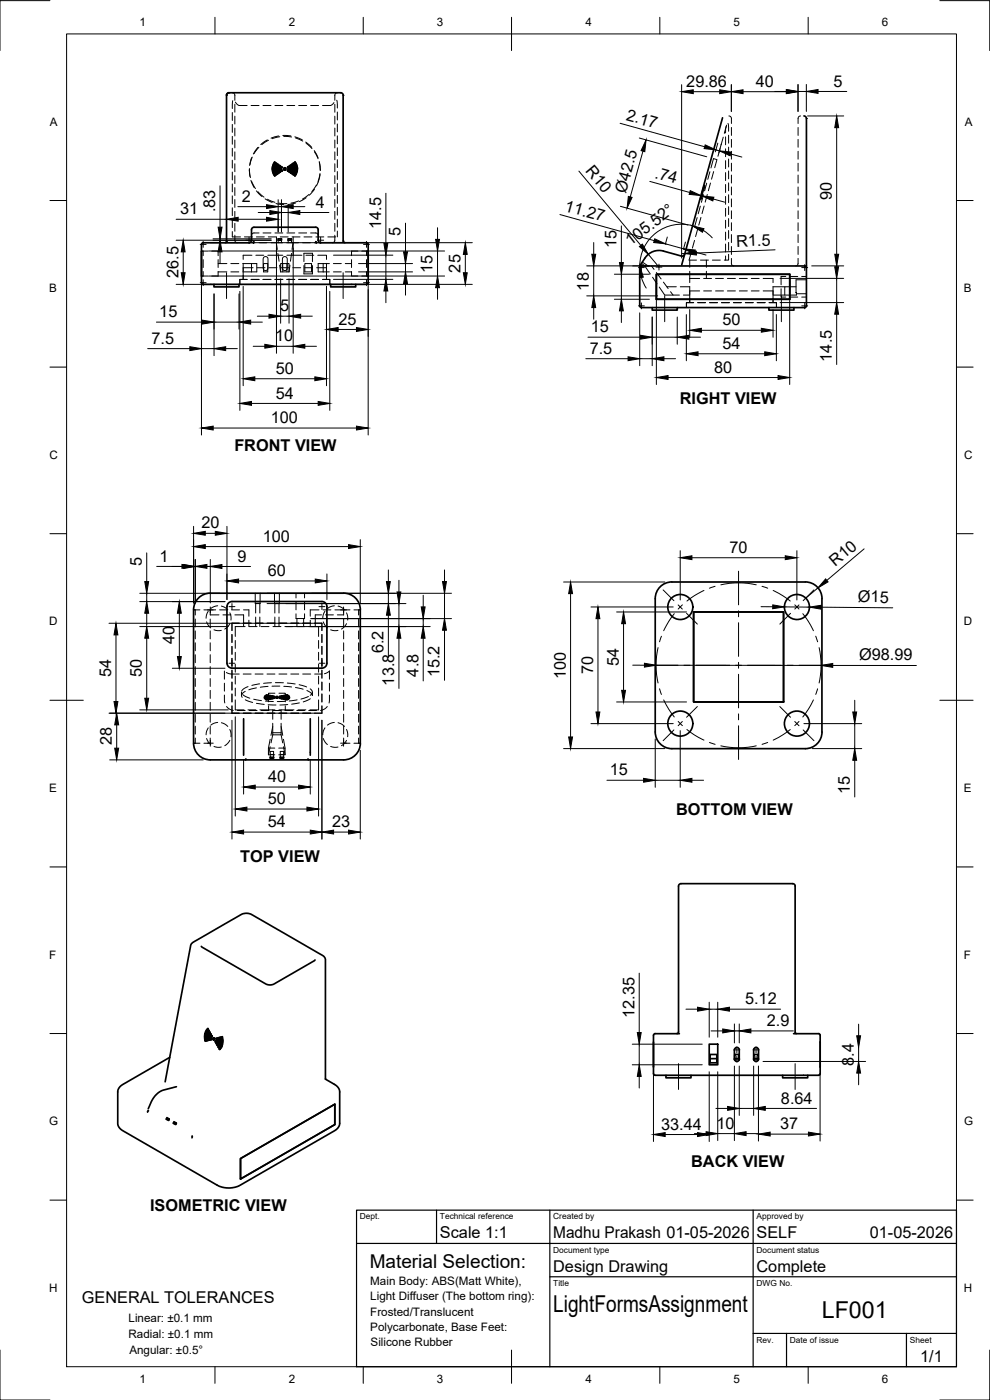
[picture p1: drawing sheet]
<svg xmlns="http://www.w3.org/2000/svg" width="297mm" height="420mm" viewBox="0 0 297 420" stroke-linecap="round" stroke-linejoin="round" font-family="sans-serif">
<!-- layer: Hidden -->
<g fill="none" stroke="#000" stroke-width=".3">
<path d="M68 28.6h.1M68.7 27.8h.1M69.7 27.8l.7 .5 .1 1.8M69.7 33.8v2.4M69.7 37.3v2.4M69.8 30.2l-.1 2.4M70.5 31.3v2.4M70.5 34.9v2.3M70.5 38.4v2.4M70.6 30.6l1.1 1 2.4 .1M75.3 31.7h2.4M78.9 31.7h2.4"/>
<path d="M82.5 31.7h2.4M86.1 31.7h2.3M89.6 31.7h2.4M93.2 31.7h2.4M100.2 30.8l-1 .8-2.4 .1M100.5 31.3v2.4M100.5 34.9v2.3M100.5 38.4v2.4M101 30.1l.2 2.3M101.2 27.8l-.7 .5v1.8M101.2 37.2v2.4M101.2 33.6v2.4"/>
<path d="M103 28.6h.1M217.9 37.9l-.2 2M218 37.5l-.7 2.5M218.4 37l.2 2.4M218.7 34.8l.7 .5 .1 1.8M219.5 38.2v2.4M239.5 38.2v2.4M240.2 34.8l-.5 .2-.2 .4v1.7M242 35.6h.1M69.7 40.9v2.4M69.7 44.5v2.4M69.7 48.1v2.3"/>
<path d="M69.7 51.6v2.4M69.7 55.2v2.4M69.7 58.8v2.4M70.5 42v2.4M70.5 45.6v2.4M70.5 49.1v2.4M70.5 52.7v2.4M70.5 56.3v2.4M70.5 59.9v2.4M74.8 51.2v-.3l.3 2.4M74.8 50.6l.2 2.4M75.3 54.1l1 2.2"/>
<path d="M75.5 47.3l-.6 2.4M75.5 54.5l1.1 2.1M75.7 47.1l-.7 2.3M76.9 57.3l1.7 1.7M77.4 44.2l-1.4 2M77.4 57.6l1.8 1.6M77.7 44.2l-1.5 1.9M79.5 59.7l2.2 1M80.2 42l-2 1.4M80.2 59.8l2.3 .9M80.6 42.1l-2.1 1.3M81.7 50.7l.1 .9 .6 1.3"/>
<path d="M82.3 50.7l.2 1 .4 .8M82.6 48.8h-.1M82.6 48.9l-.5 .9-.1 1M82.6 52.6l-.1 .1M82.6 52.7l-.2 .1M83 50.7l.4 1.5M83.1 49.1v.1M83.1 49.2l-.5 1.6M83.1 52.3h.1M83.1 52.4h-.2M83.6 50.7l.3 1.1M83.6 49.5h.1"/>
<path d="M83.6 49.6l-.4 1.2M83.6 51.9v.1M83.6 52l-.2 .1M83.7 40.8l-2.4 .7M83.9 41l-2.3 .6M84.1 49.8v.1M84.1 49.9l-.3 .9M84.1 51.6h.1M84.1 51.7h-.2M84.2 50.7l.2 .8M84.6 50.1l-.1 .7M84.6 51.3h.1"/>
<path d="M84.6 51.4h-.2M84.9 40.7l2.4 .1M85.1 40.9l2.4 .2M85.2 50.9v.1M85.2 50.5h.1M85.7 50.5l.1 .1M85.8 50.5l-.3 .3-.3-.2M85.8 50.9l-.3 .3-.3-.2M86.3 51.3l.2 .2M86.3 50.1l.2 .7M86.3 51.3v.1M86.3 50.2h.1"/>
<path d="M86.7 50.7l-.2 .7M86.8 51.6l.2 .2M86.8 49.8l.3 1M86.8 51.6v.1M86.8 49.9h.1M87.3 51.9l.2 .3M87.3 49.5l.4 1.3M87.3 50.7l-.3 1M87.4 52h-.1M87.4 49.5l-.1 .1M87.8 52.3l.2 .2M87.8 49.1l.5 1.7"/>
<path d="M87.9 52.3l-.1 .1M87.9 49.2h-.1M88 50.7l-.1 .8-.4 .6M88.3 52.7l.2 .2M88.3 48.8l.7 2M88.4 48.8l-.1 .1M88.5 41.1l2.2 .9M88.6 50.7l-.1 1-.5 .7M88.7 41.4l2.1 1M89.2 50.7l-.1 .9-.6 1.2M91.7 42.6l1.8 1.6M91.8 43l1.8 1.6"/>
<path d="M91.9 59.4l-2.1 1.1M92.7 58.4l-2 1.4M94.3 45.2l1.1 2.1M94.3 45.5l1.1 2.1M94.3 56.8l-1.5 1.8M94.9 55.5l-1.3 2M95.8 48.5l.3 2.6-.3-2.3M96 52.3l-.3 1.7-.7 1.8M96 52.1l-.6 2.3M100.5 42v2.4M100.5 45.6v2.4M100.5 49.1v2.4"/>
<path d="M100.5 52.7v2.4M100.5 56.3v2.4M100.5 59.9v2.4M101.2 47.9v2.4M101.2 40.8v2.4M101.2 44.3v2.4M101.2 51.5v2.4M101.2 55.1v2.3M101.2 58.6v2.4M210.1 59.6l.3 .1M210.1 59.4l.4 .1M210.2 59.3l.3 .1"/>
<path d="M210.2 59.1h.4M210.2 58.9l.4 .1M210.3 58.7l.4 .1M210.4 58.6l.3 .1M210.4 58.4l.4 .1M210.4 58.2l.4 .1M210.5 58l.3 .1M210.5 57.9l.4 .1M210.6 57.7l.3 .1M210.7 57.5l.3 .1M210.7 57.3l.4 .1M210.8 57.1l.3 .1"/>
<path d="M210.8 57l.3 .1M210.8 58.3l-.4 1.5-.4-.1M210.8 56.8l.4 .1M210.9 56.6l.3 .1M210.9 56.4l.4 .1M211 56.3l.3 .1M211 56.1l.4 .1M211.1 58.4l-.7 2.3M211.1 55.9l.3 .1M211.1 55.7l.4 .1M211.2 55.6l.3 .1-.4 1.5M212 55l-.6 2.3"/>
<path d="M212.2 58.4l-.6 2.3M213 51.5l-.7 2.3M213.2 54.9l-.7 2.3M214.1 51.5l-.6 2.3M215.1 48l-.7 2.3M215.1 47.9l-1-.3-.8 2.8M216 44.6l-.6 2.3M217 41.2l-.6 2.3M217.7 41.1v2.4M217.7 44.7v2.3M217.7 48.2v2.4M217.7 51.8v2.4"/>
<path d="M217.7 55.4v2.4M217.7 58.9v2.4M218.6 54.9v2.4M218.6 44.2v2.3M218.6 40.6v2.4M218.6 47.7v2.4M218.6 51.3v2.4M218.6 58.4v2.4M219.5 41.8v2.4M219.5 45.4v2.4M219.5 49v2.4M219.5 52.5v2.4"/>
<path d="M219.5 56.1v2.4M219.5 59.7v2.4M239.5 41.8v2.4M239.5 45.4v2.4M239.5 49v2.4M239.5 52.5v2.4M239.5 56.1v2.4M239.5 59.7v2.4M60.5 75.4h1.9M61 75.4v1.3M61 77.9v2.4M63.5 75.4h1.9v1.3"/>
<path d="M65.4 79.1h2.7M65.4 77.9v2.4M68 72.5h.1M69.3 79.1h2.3M69.7 69.5v1.6h2.5M69.7 62.4v2.3M69.7 65.9v2.4M70.5 70.6v1.6l.2 .5 .5 .2M70.5 63.4v2.4M70.5 67v2.4M72.8 79.1h2.7M73 79v4.9"/>
<path d="M73.3 71.1h2.4M74.9 72.9h1.6M75.6 76.6h-2.6v1.3M76.8 76.6h2.3M76.9 71.1h2.4M77.7 69.9l-1.8 .1-.4 .6M77.7 72.9h2.4M78.9 69.9h2.4M79.1 79.1h1.2v2.5h-1.2zM79.1 77.2l.8-.2 .5 .5v3a.73 .73 0 0 1-.7 .7 .73 .73 0 0 1-.7-.7v-2.8zM80.3 76.6h4.6M80.5 71.1h2.4"/>
<path d="M81.3 72.9h3.5M82.5 69.9h2.4M82.8 61.1l2.4 .3M82.9 72.9l.3 2M83 71.1v2.2M83 74.4v2.2M83.4 76.1l.3 2.3M83.5 72.1v.8M83.7 61l2.4 .1M83.9 79.6l.3 2M84.1 71.1h2.3M84.5 72.1v.8"/>
<path d="M84.8 79.1v2.5M84.9 77.2l.8-.2 .4 .5 .1 3a.73 .73 0 0 1-.7 .7 .73 .73 0 0 1-.8-.7v-2.8zM86 72.9h3.6M86.1 76.6h4.5M86.1 69.9h2.3M86.1 79.1v2.5M86.5 72.1v.8M87 79.6l-.3 2M87.5 72.1v.8M87.5 76.1l-.4 2.3M87.6 71.1h2.4M87.9 72.9l-.3 2"/>
<path d="M88 71.1v2.2M88 74.4v2.2M88.7 60.9l-2.3 .5M89.6 60.3l-2.3 .7M89.6 69.9h2.4M90.8 72.9h2.4M91.2 78.5v-2.5h2.5v2.5M91.2 79.7v2.5h2.5v-2.5M91.2 71.1h2.4M91.5 79.1h2v2.5h-2zM91.8 76.6h2.3M93.2 69.9l1.8 .1 .5 .6"/>
<path d="M94.3 72.9h1.7M94.8 71.1h2.4M95.3 76.6h2.7v1.3M97 79.1v2.5M98 79v4.9M98.4 71.1h2.3M98.8 79.1h-3.3v2.5h3.3M100 79.1h2.4M100.5 70.6v1.6l-.3 .5-.5 .2M100.5 63.4v2.4M100.5 67v2.4M101.2 62.2v2.4"/>
<path d="M101.2 65.8v2.4M101.2 69.3v1.8M103 72.3h.1M103.6 79.1h1.9M105.5 77.9v2.4M107.4 75.4h-1.9v1.3M108.6 75.4h1.9M110 75.4v1.3M110 77.9v2.4M192.4 79.1l1.2 .7M192.7 78.7l1.8 1.1M193.5 79.8l1.6 2.4"/>
<path d="M195.5 79.8l.7 1M204.6 79.4l-.1 .2M206.9 78.1v2.1M207.4 75.6l-.6 2.5h2.2M208.4 72.2l-.6 2.2M209.2 65.3l-.8 2.8 1 .3M209.3 68.7l-.6 2.3M210.1 61.9l-.6 2.3M210.2 78.1h2.4M210.3 65.3l-.6 2.3M211.3 61.8l-.7 2.3M211.9 78.1v2.1"/>
<path d="M213.7 78.1h2.4M217.7 62.5v2.4M217.7 66.1v2.4M217.7 69.7v2.4M217.7 73.2v2.4M217.7 76.8v1.3M218.6 76.3v1.8h-1.3M218.6 62v2.4M218.6 65.6v2.4M218.6 69.2v2.3M218.6 72.7v2.4M219.5 77.6v1.6l.2 .4 .5 .2"/>
<path d="M219.5 63.3v2.3M219.5 66.8v2.4M219.5 70.4v2.4M219.5 74v2.4M239.5 77.6l-.1 1.7-.7 .5M239.5 63.3v2.3M239.5 66.8v2.4M239.5 70.4v2.4M239.5 74v2.4M60.5 82.8h1.9M61 81.5v1.3M65.4 81.6h2.7"/>
<path d="M65.4 81.5v1.3h-1.9M69.3 81.6h2.3M72 83.9h2.1h-2.1v1.4zM72.8 81.6h4.2v-2.5h-1.5v2.5M73 80.3h2.9M75.3 83.9h2.4M77.1 80.3h2.4M78.9 83.9h2.4M80.7 80.3h2.4M82.5 83.9h2.4M84.2 81.6v-2.5h2.5v2.5M84.2 81.6h2.5"/>
<path d="M84.3 80.3h2.4M86.1 83.9h2.3M87.8 80.3h2.4M89.6 83.9h2.4M91.4 80.3h2.4M93.2 83.9h2.4M95 80.3h3M96.8 83.9h2.2v1.4M100 81.6h2.4M103.6 81.6h1.9M105.5 81.5v1.3h1.9M108.6 82.8h1.9"/>
<path d="M110 81.5v1.3M195.8 83.2l1.3 2M196.9 81.8l1.5 1.9M197.8 86.1l1.7 2.5h4.4M199.1 84.7l1.4 1.9M200.1 86.1h2.8M201.2 87.5l.8 1.1M204.1 86.1l2.8-.1v4.8M205 88.6h1.9M206 90.8h2.1h-2.1v1.5zM206.9 81.4v3.4M206.9 83.6h3"/>
<path d="M206.9 87.3h3M209.3 90.8h2.4M211.1 83.6h2.4M211.1 87.3h2.4M211.9 81.4v2.2M212.9 90.8h2.4M214.7 83.6h2.4M214.7 87.3h2.4M216.5 90.8h2.4M218.2 83.6h2.4M218.2 87.3h2.4M220 90.8h2.4"/>
<path d="M221.8 83.6h2.4M221.8 87.3h2.4M223.6 90.8h2.4M225.4 83.6h2.4M225.4 87.3h2.4M227.2 90.8h2.4M229 83.6h2.9v1.2M229 87.3h2.9M230.8 90.8h2.2v1.5M234.4 86.7v2.5h1.4M235.5 86.1h-3.6v4.7M235.8 83h-1.4v2.5"/>
<path d="M237 83h2.4M237 89.2h2.4M238.8 87.8l.2 .8h-7.1M238.8 86.1h-3.3v2.5M238.8 87.8h.1M239 88.2h3M240.5 83h1.5M240.5 89.2h1.5M242 84h-3.2v3.8M76.6 178v3.1h1.4v-3.1M82.4 178v3.1h1.4v-3.1M88.8 178v1.5"/>
<path d="M91.4 178v1.5M58.1 183h1.9M58.6 183v1.6M58.6 185.8v2.4M58.6 189.3v2.4M58.6 192.9v2.4M58.6 196.5v2.4M61.2 183h1.9v1.6M62 186.6l.5 1 .7 .8M62.5 183.4l-.5 1-.2 1.1M63.1 183h1.6M63.1 184.5h2.6"/>
<path d="M63.1 185.8v2.4M63.1 189.3v2.4M63.1 192.9v2.4M63.1 196.5v2.4M64.2 189l1.1 .3 1.1-.1M65.3 181.8l-1.1 .3-1 .5M65.9 183h2.4M66.4 181.9l1.1 .4 .8 .7M66.9 184.5h2.4M69 183.9l.3 1.1v1.1M69 187.2l-.7 .9-.9 .7M69.5 183h2.4"/>
<path d="M69.6 190.4v2.4M69.6 194v2.4M69.6 197.6v2.3M70.5 184.5h2.6v3.5M70.6 192.2v2.4M70.6 195.8v2.4M70.6 199.3v2.4M71.8 187h-2.2v2.2M73 187h2.4M73 183h1.7v1.9M73.6 188h-3v3M74.7 186.1v1.9"/>
<path d="M74.8 188h2.3M76.5 187h2.4M76.7 184v-3h1.3v3M76.7 185.2v2.8M78 185.2v2.8M78.3 188h2.4M80.1 187h2.4M81.9 188h2.4M82.5 184v-3h1.2v3M82.5 185.2v2.8M83.7 187h2.4M83.7 185.2v2.8"/>
<path d="M85.5 188h2.4M87.2 187h2.4M88.8 184.2v1.4h2.6v-1.4M88.8 180.6v2.4M89 188h2.4M89.1 185.6v2.4M90.8 187h2.4M91.1 185.6v2.4M91.4 180.6v2.4M92.6 188h3v3M93.1 186.1v1.9M94.4 187h2.2v2.2"/>
<path d="M95.6 192.2v2.4M95.6 195.8v2.4M95.6 199.3v2.4M95.7 183h-2.6v1.9M96.5 184.5h-1.9v3.5M96.6 190.4v2.4M96.6 194v2.4M96.6 197.6v2.3M96.9 183h2.4M97 186.6l.5 1 .7 .8M97.5 183.4l-.5 1-.2 1.1M97.7 184.5h2.3"/>
<path d="M99.2 189l1.1 .3 1.1-.1M100.3 181.8l-1.1 .3-.9 .5M100.5 183h4.5M101.2 184.5h1.9M101.4 181.9l1.1 .4 .9 .7M103.1 183v1.6M103.1 185.8v2.4M103.1 189.3v2.4M103.1 192.9v2.4M103.1 196.5v2.4M104 183.9l.3 1.1v1.1M104 187.2l-.7 .9-.9 .7"/>
<path d="M106.2 183h1.9M107.6 183v1.6M107.6 185.8v2.4M107.6 189.3v2.4M107.6 192.9v2.4M107.6 196.5v2.4M58.6 200.1v2.3M58.6 203.6v2.4M58.6 207.2v2.4M58.6 210.8v2.4M58.6 214.4v2.3M58.6 217.9v2.4"/>
<path d="M62.5 218.4l-.5 1-.2 1.1M63.1 200.1v2.3M63.1 203.6v2.4M63.1 207.2v2.4M63.1 210.8v2.4M63.1 214.4v2.3M63.1 217.9v2.4M65.3 216.8l-1.1 .3-1 .5M66.4 216.9l1.1 .4 .8 .7M67.3 208.6l.2 2.4M67.3 201.4v2.4M67.3 205v2.4"/>
<path d="M67.9 201.8l1.4 .5h2.5M68 212l.8 .8 1.2 .4M69 218.9l.3 1.1v1.1M69.6 211.9v2.1h2.2M69.6 201.1v2.4M69.6 204.7v2.4M69.6 208.3v2.4M70.6 210.1v2.9h2.6M70.6 202.9v2.4M70.6 206.5v2.4M71.2 213.2h2.4M72.5 207.7v1"/>
<path d="M72.9 208.5l2.1 1M73 214h2.4M73 202.3h2.4M73.6 207.5a1.22 1.22 0 0 0-.9 1.8M73.6 210l2.2 .8M74.4 213h2.4M74.4 206.1l-1.3 .6-.6 .7M74.8 213.2h2.3M76.1 209.8l2.3 .5M76.5 214h2.4M76.5 202.3h2.4M76.9 206.4l-2.2 .6"/>
<path d="M76.9 211.1l2.4 .3M77.9 205.2l-2.3 .5M78 213h4.5M78.3 213.2h2.4M79.3 209v.4M79.6 209.4l.4 .2M79.6 210.4l2.4 .1M80 209v.4M80 208.8v-.3h.2v.4M80 208.5l-.6 .3v.4M80.1 214h2.4M80.1 202.3h2.4"/>
<path d="M80.2 209.4l.3 .1M80.2 208.5a.55 .55 0 0 0-.6 .5 .55 .55 0 0 0 .6 .6v.3M80.2 209.6l-.2 .2M80.2 209v.1M80.4 206l-2.3 .2M80.5 211.5l2.3 .1M80.5 208.9v-.3h.2v.4M80.5 208.6l-.5 .3v.3M80.6 211.8v1.2M80.7 208.6a.45 .45 0 0 0-.5 .4 .45 .45 0 0 0 .5 .5v.3M80.7 209.5l-.2 .2M80.8 209.3l.2 .1"/>
<path d="M80.8 209v.1M81 209v-.3h.2v.7M81 208.7l-.3 .2v.3M81.2 208.7l-.3 .3 .3 .4v.3M81.2 209.4l-.2 .2M81.4 204.9l-2.3 .2M81.5 209.3h.1M81.5 209v.1M81.6 209.1v-.4l.2 .1v.3M81.6 208.7l-.4 .3 .1 .2M81.8 208.8l-.3 .2 .3 .6M81.8 209.3l-.2 .2"/>
<path d="M81.8 219.9v.6h2.5v-.6M81.8 219.9h2.5M81.8 218l-.5 2.7M81.8 209v.4M81.8 213v2.9M81.8 217.1v2.8M81.9 213.2h2.4M82.1 209.2v-.3h.2v.3M82.1 208.9l-.3 .1 .2 .2M82.1 209v.2M82.3 208.9l-.2 .1 .2 .2M82.3 209.2v.4"/>
<path d="M82.3 209.2h-.2M82.5 208h-1.9v2.6M82.6 204.9h2.4M82.8 209.1h.6zM82.8 209h.3M83.1 209.3v-.3h.3v.4M83.4 209h-.6v.4M83.7 208h1.9v2.6M83.7 214h2.4M83.7 213h4.5M83.7 202.3h2.4M83.9 208.9l.2 .1-.2 .2z"/>
<path d="M83.9 209.2h.2M83.9 209.2v.4M84 205.9h-2.4M84.1 209v.2M84.1 209.2v-.3l.2 .1-.1 .2M84.1 208.9h-.2M84.3 218l.5 2.7M84.3 209v.4M84.3 213v2.9M84.3 217.1v2.8M84.4 209.1v-.3l.3 .2-.3 .3M84.6 209.1v-.4l.4 .3-.2 .2"/>
<path d="M84.6 209.5l-.2-.2v.3M84.6 208.7l-.2 .1M84.7 209.3h-.1M84.7 209v.1M84.9 209v-.3l.4 .3-.4 .4M85 209v.4M85.1 209v-.3l.4 .2v.3M85.1 209.6l-.2-.2v.3M85.1 208.7h-.2M85.2 206l2.3 .2M85.3 209.3l-.2 .1M85.3 209v.1"/>
<path d="M85.4 209v-.4a.45 .45 0 0 1 .6 .4 .45 .45 0 0 1-.6 .5M85.5 213.2h2.4M85.6 210.5h-2.4M85.6 211.8v1.2M85.6 208.9v-.3l.5 .3v.3M85.6 209.7l-.2-.2v.3M85.6 208.6h-.2M86 209.4l-.4 .1M86 208.9v-.4a.55 .55 0 0 1 .6 .5 .55 .55 0 0 1-.6 .6M86 209v.1M86.2 208.8v-.3l.6 .3v.4M86.2 209.8l-.2-.2v.3"/>
<path d="M86.2 208.5h-.2M86.2 205l2.4 .3M86.2 209v.4M86.3 211.5l-2.3 .1M86.6 209.4l-.4 .2M86.8 209v.4M87.2 214h2.4M87.2 202.3h2.4M88.7 206.3l2.3 .5M89 213.2h2.4M89.1 210l-2.3 .4M89.4 213h2.4"/>
<path d="M89.7 205.5l2.3 .7M89.8 210.9l-2.3 .4M90.8 214h2.4M90.8 202.3h2.4M92.1 207.2l1.2 .8 .4 .7v-1M92.5 209l-2.2 .8M92.6 213.2h2.4M93.1 206.7l.6 .9-.2 .7-.4 .4M93.1 209.7l-2.1 1M94.4 202.3h2.2M95.6 210.1v2.9h-2.6M95.6 202.9v2.4"/>
<path d="M95.6 206.5v2.4M96.6 201.1v2.4M96.6 204.7v2.4M96.6 208.3v2.4M96.6 211.9v2.1h-2.2M97.3 202.2l1.5-.8v2.4M97.5 218.4l-.5 1-.2 1.1M98.2 212a2.94 2.94 0 0 1-2 1.2M98.8 208.6l-.1 2.4M98.8 205v2.4M100.3 216.8l-1.1 .3-.9 .5M101.4 216.9l1.1 .4 .9 .7"/>
<path d="M103.1 200.1v2.3M103.1 203.6v2.4M103.1 207.2v2.4M103.1 210.8v2.4M103.1 214.4v2.3M103.1 217.9v2.4M104 218.9l.3 1.1v1.1M107.6 200.1v2.3M107.6 203.6v2.4M107.6 207.2v2.4M107.6 210.8v2.4M107.6 214.4v2.3"/>
<path d="M107.6 217.9v2.4M58.1 223.1h1.9M58.6 221.5v1.6M62 221.6l.5 1.1 .7 .8M63.1 221.5v1.6h-1.9M64.2 224l1.1 .3 1.1-.1M69 222.2l-.7 .9-.9 .7M80.5 224.5v2h1.9M80.5 224.5h1.9M81.1 221.9l-.6 2.6M81.1 224.1l-.6 2.4M81.1 227.3v-1.8h1v1.8"/>
<path d="M81.1 226.4h1M81.8 220.5l-.5 2.4M83.6 224.5h1.9v2h-1.9M84.1 227.3v-1.8h1v1.8M84.1 226.4h1M84.3 220.5l.5 2.4M85 221.9l.5 2.6M85 224.1l.5 2.4M97 221.6l.5 1.1 .7 .8M99.2 224l1.1 .3 1.1-.1M103.1 221.5v1.6h1.9M104 222.2l-.7 .9-.9 .7"/>
<path d="M106.2 223.1h1.9M107.6 221.5v1.6"/>
</g>
<!-- layer: Visible -->
<g fill="none" stroke="#000" stroke-width=".51">
<path d="M216.8 35.3l-12.2 44.1M241.2 34.8l.5 .2 .3 .6v56.2a1.42 1.42 0 0 1-1.9 .5h-46.7a1.1 1.1 0 0 1-1.4-.5l-.1-11.9 .3-.4a7.5 7.5 0 0 1 3.8-4 5 5 0 0 1 3.1-.2M82 50.7l.6 2M82.4 48.6l.2 .2a3.3 3.3 0 0 0 0 3.8l-.2 .2-.4-.8-.3-1.2 .2-1.1zM82.4 48.6l.1 .2M82.4 48.7l-.6 1.2-.1 .8M82.6 50.7l.5 1.6M82.9 49l.2 .1a2.77 2.77 0 0 0 0 3.2l-.2 .1a2.89 2.89 0 0 1 0-3.4zM82.9 49l.2 .2M82.9 49.1l-.5 1.6M83.2 50.7v.1M83.2 50.8l.4 1.2"/>
<path d="M83.4 49.3l.2 .2a2.11 2.11 0 0 0 0 2.4l-.2 .2a2.3 2.3 0 0 1 0-2.8zM83.4 49.3l.2 .2M83.4 49.4l-.4 1.3M83.8 50.7l.3 .9M83.9 49.7l.2 .1a1.51 1.51 0 0 0 0 1.8l-.2 .1a1.73 1.73 0 0 1 0-2zM83.9 49.7l.2 .2M83.9 49.8l-.3 .9M84.4 50l.2 .1-.1 .5 .1 .7-.2 .1a1.13 1.13 0 0 1 0-1.4zM84.4 50l.2 .2M84.4 50.1l-.2 .6M84.5 50.7l.1 .6M85.2 50.5h.6l-.6 .5 .5-.1z"/>
<path d="M85.2 51l.3-.2 .2 .2M85.2 50.5h.5M85.5 50.7v.1M86.3 50.1l.2-.1a1.13 1.13 0 0 1 0 1.4l-.2-.1 .2-.5zM86.5 50.7l-.1 .6M86.5 50v.1M86.5 50.1l-.2 .1M86.5 50.1l.2 .6M86.8 49.8l.2-.1a1.73 1.73 0 0 1 0 2l-.2-.1a1.51 1.51 0 0 0 0-1.8zM87 49.8l-.2 .1M87 49.7v.1M87 49.8l.4 .9"/>
<path d="M87.1 50.7l-.2 .9M87.3 49.5l.2-.2a2.3 2.3 0 0 1 0 2.8l-.2-.2a2.11 2.11 0 0 0 0-2.4zM87.5 49.3v.1M87.5 49.4l-.1 .1M87.5 49.4l.5 1.3M87.7 50.7v.1M87.7 50.8l-.3 1.2M87.8 49.1l.2-.1a2.89 2.89 0 0 1 0 3.4l-.2-.1a2.77 2.77 0 0 0 0-3.2zM88 49l-.1 .2M88 49.1l.6 1.6M88.3 48.8l.2-.2 .4 .8 .3 1.2-.3 1.4-.4 .8-.2-.2a3.3 3.3 0 0 0 0-3.8zM88.3 50.7l-.4 1.6"/>
<path d="M88.5 48.6l-.1 .2M88.6 48.7l.5 1.2 .1 .8M89 50.7l-.1 .9-.5 1.1M74.9 72.9h-13a1.12 1.12 0 0 0-1.4 .4v11.6a1.42 1.42 0 0 0 1.8 .4h46.7a1.14 1.14 0 0 0 1.5-.5v-11.5a1.42 1.42 0 0 0-1.9-.4h-12.6M76.2 72.5l-.1 .5M83.5 71.7h1v.4h-1zM86.5 71.7h1v.4h-1zM94.7 72.5l.2 .5M96.2 72.8l-.5-.2a2.67 2.67 0 0 1-.2-2.2v-.4a1.41 1.41 0 0 0-.8-1.8h-18.5a1.69 1.69 0 0 0-.7 2.2l-.1 2-.7 .4M103 72.3v-43.7a.9 .9 0 0 0-1-.8h-33.2a.79 .79 0 0 0-.8 .8v43.9l-.4 .3M103 72.3l.5 .5M199.1 75.4l5.4 1.5 .6-.1 .3-.5"/>
<path d="M64.2 85.3v.8h7.5v-.8M99.2 85.3v.8h7.5v-.8M195.7 92.3v.8h7.5v-.8M196.9 82.3h40.1v7.5h-40.1zM230.7 92.3v.8h7.5v-.8M242 80.3a1.44 1.44 0 0 0-1.9-.5h-46.7a1.12 1.12 0 0 0-1.4 .5M59.9 179.2a4.8 4.8 0 0 1 3.2-1.2h36.5a9.1 9.1 0 0 1 6 .7 4.9 4.9 0 0 1 2.5 4.3v40a5 5 0 0 1-5 5h-40a5 5 0 0 1-5-4.9v-40.1a5 5 0 0 1 1.8-3.8zM201.6 174.7h40M201.6 174.6a5 5 0 0 0-5 5.1v40a5 5 0 0 0 5 5h40a5 5 0 0 0 5-5v-40a5 5 0 0 0-5-5.1M68.4 181.1l1.2-.6h27a1.49 1.49 0 0 1 1.5 1.5v17a1.52 1.52 0 0 1-1.5 1.5h-27a1.49 1.49 0 0 1-1.5-1.5v-17zM208.1 183.7h27v27h-27zM73.1 215.7v11"/>
<path d="M79.4 209.2l.8-.3a.55 .55 0 0 0-.6 .5 .55 .55 0 0 0 .6 .5l-.7-.2zM79.6 209v.4l-.2-.2M79.6 209h.1M80 209.8v.2M80.1 209.2l.6-.2a.44 .44 0 0 0-.5 .4 .44 .44 0 0 0 .5 .4l-.6-.2zM80.1 209.2l.1 .2M80.2 209.1v.3M80.5 209.7v.2M80.6 209.2l.6-.2a.35 .35 0 0 0-.4 .4 .35 .35 0 0 0 .4 .3l-.6-.1zM80.7 209.2l.2 .1M80.8 209.1v.3M81 209.6v.2"/>
<path d="M81.3 209.3l.5-.2a.25 .25 0 0 0-.3 .3 .25 .25 0 0 0 .3 .2h-.5zM81.4 209.2l.1 .1M81.5 209.1v.3M81.6 209.5v.2M81.9 209.3l.4-.1-.2 .2 .2 .2zM82 209.2h.1M82.1 209.2v.4M82.1 209.2v.2M82.8 209.3l.6 .1zM83.1 209.3v.1M83.9 209.2l.4 .2-.4 .2 .2-.2zM84.1 209.4v-.2v.4"/>
<path d="M84.2 209.2h-.1M84.4 209.1h.2a.29 .29 0 0 1 .4 .3 .29 .29 0 0 1-.4 .3l-.2-.1a.25 .25 0 0 0 .3-.2 .25 .25 0 0 0-.3-.3zM84.6 209.5v.2M84.7 209.1v.3M84.9 209.2l-.2 .1M84.9 209a.42 .42 0 0 1 .7 .4 .42 .42 0 0 1-.7 .3 .35 .35 0 0 0 .4-.3 .35 .35 0 0 0-.4-.4zM85.1 209.6v.2M85.3 209.1v.3M85.4 209a.5 .5 0 0 1 .8 .4 .5 .5 0 0 1-.8 .4 .44 .44 0 0 0 .6-.4 .44 .44 0 0 0-.6-.4zM85.5 209.2l-.1 .1M85.6 209.7v.2M86 208.9l.5 .1 .3 .4-.2 .3-.6 .2a.55 .55 0 0 0 .6-.5 .55 .55 0 0 0-.6-.5z"/>
<path d="M86 209.1v.3M86.2 209.2l-.2 .2M86.2 209.8v.2M86.6 209v.4M86.6 209h.1M86.8 209.2l-.2 .2M93.1 215.7v11M73.8 227.8l-.1 .2M81.1 227.3h1v.2h-1zM84.1 227.3h1v.2h-1zM92.4 227.8l.1 .2M60.4 284l19.4 11.3 1 .3 1.4-.3 12.3-7.2"/>
<path d="M50.9 317.3l-14 8.1a2.75 2.75 0 0 0-1.6 2.3v9.4a2.75 2.75 0 0 0 1.6 2.3l28.3 16.3a7.5 7.5 0 0 0 6.9 0l28.3-16.3a2.75 2.75 0 0 0 1.5-2.3v-9.4a2.75 2.75 0 0 0-1.5-2.3l-2.7-1.5M62.2 308.8l.2-.2 .1 .2a3.7 3.7 0 0 0-.8 3.6h-.2l-.1-1.7 .3-1.1zM62.5 308.7l-.6 .9M62.7 309.2l.1 .2a3.1 3.1 0 0 0-.7 2.9l-.1 .1a3.3 3.3 0 0 1 .7-3.2zM62.7 309.3l-.4 .7M62.8 309.8l.3 .1a2.37 2.37 0 0 0-.5 2.3l-.2 .1-.1-1zM63 309.8l-.3 .6M63.2 310.3l.2 .1a1.63 1.63 0 0 0-.4 1.7l-.2-.1v-.7zM63.3 310.3l-.2 .4M63.5 310.7l.2 .3-.4 1-.1-.6zM63.6 310.9l-.1 .2M63.9 311.5l.4 .7-.4-.3 .5-.2z"/>
<path d="M64.1 311.8l-.2 .1M64.1 311.4l-.2 .1M64.1 311.8l.2 .2M64.2 311.5l.2 .2M64.6 312.7h.3M64.8 311.6h.2v.5l-.3 .8zM64.9 313.2h.3M65 311.6h-.2M65 312.4l-.1 .2M65.2 313.7h.3M65.3 311.5h.1a1.97 1.97 0 0 1-.4 1.9l-.1-.2a1.7 1.7 0 0 0 .4-1.7zM65.4 312.8l-.2 .3"/>
<path d="M65.4 311.5h-.1M65.5 314.3h.3M65.7 311.4h.1a2.65 2.65 0 0 1-.5 2.5l-.1-.2a2.33 2.33 0 0 0 .5-2.3zM65.8 314.8h.3M65.8 313.2l-.3 .4M65.8 311.4h-.1M66.1 311.3h.2a3.3 3.3 0 0 1-.7 3.2l-.1-.2a3 3 0 0 0 .6-3zM66.2 313.5l-.4 .7M66.3 311.3h-.2M66.5 311.2l.2-.1 .2 .9-.1 1.5-.5 1-.4 .5-.1-.2a3.7 3.7 0 0 0 .7-3.6zM66.6 313.9l-.6 .8M66.7 311.2h-.2"/>
<path d="M196.6 310.2h7.2M196.6 310.2l-.5 .5v9.5M212.8 313.4h2.5v6.2h-2.5zM213.1 316.5h2v2.5h-2zM213.1 317.7h2M220.3 315.1l.1 2.7a.73 .73 0 0 0 .7 .8 .73 .73 0 0 0 .7-.8v-2.7M220.4 315.1a.73 .73 0 0 1 .7-.8 .73 .73 0 0 1 .7 .8M220.5 318.2v-1.7h1.2v1.7M220.5 317.7h1.2M226.1 315.1v2.7a.73 .73 0 0 0 .8 .8 .73 .73 0 0 0 .7-.8v-2.7M226.1 315.1a.73 .73 0 0 1 .8-.8 .73 .73 0 0 1 .7 .8M226.2 318.2v-1.7h1.3v1.7"/>
<path d="M226.2 317.7h1.3M238.1 310.2h7.5M238.9 310.2l-.3-.3v-44a1.46 1.46 0 0 0-1.7-.7h-31.7a1.34 1.34 0 0 0-1.6 .7v43.8l-.5 .5M245.6 310.2l.5 .5v11.5a1.41 1.41 0 0 1-1.8 .5h-46.8a1.1 1.1 0 0 1-1.4-.5v-9.5M44.6 333.4l-.3 .4M49.9 335.9l.7 .4 .2-.5-.7-.4-.2 .5 .8 .1M52 337.1l.7 .4 .2-.4-.7-.5-.2 .5 .8 .1M52.8 337.2v.1M52.9 326.1l-4.1 1.1-1.3 .7-1.6 1.9-1.4 3M97.6 323.8v-35.7a2.05 2.05 0 0 0-1.4-1.7l-20.4-11.8-1.4-.5-1.4 .1-.8 .3-14.5 8.4-.5 .8-7.6 41M97.6 323.8l.1 .1M199.8 322.7v.8h7.5v-.8"/>
<path d="M234.8 322.7v.8h7.5v-.8M57.6 340.9v.6M72.2 347.7l28.3-16.3v6.1l-28.3 16.3z"/>
<circle cx="204.1" cy="182.2" r="3.8"/>
<circle cx="239.1" cy="182.2" r="3.8"/>
<circle cx="204.1" cy="217.2" r="3.8"/>
<circle cx="239.1" cy="217.2" r="3.8"/>
</g>
<!-- layer: BORDER -->
<g fill="none" stroke="#000" stroke-width=".3">
<path d="M15 .2h-15v15M20 10.2h267v400h-267zM64.5 5.2v5M109 5.2v5M153.5 5.2v10M198 5.2v5M242.5 5.2v5M282 .2h15v15M15 60.2h5M287 60.2h5M15 110.2h5M287 110.2h5"/>
<path d="M15 160.2h5M287 160.2h5M15 210.2h10M282 210.2h10M15 260.2h5M287 260.2h5M15 310.2h5M287 310.2h5M15 360.2h5M287 360.2h5M0 405.2v15h15M64.5 410.2v5"/>
<path d="M109 410.2v5M153.5 405.2v10M198 410.2v5M242.5 410.2v5M297 405.2v15h-15"/>
</g>
<!-- layer: TITLEBLOCK -->
<path d="M107 363.2h180v47h-180zM107 373.2h180M131 363.2v10M165 363.2v47M226 363.2v47M165 383.2h122M226 400.2h61M236 400.2v10M272 400.2v10" fill="none" stroke="#000" stroke-width=".36"/>
<!-- layer: Smart Centers -->
<g fill="none" stroke="#000" stroke-width=".3">
<path d="M60.1 73.3h1.7M61 72.5v1.7M73.8 72.1h1.8M74.7 71.2v1.8M95.3 72.1h1.8M96.2 71.2v1.8M109.1 73.3h1.7M110 72.5v1.7M192.4 79.4v1.8M197.7 79.3v1.7M241.4 79.4v1.8M60.1 84.8h1.7"/>
<path d="M61 83.9v1.8M68 81.9v7.7M103 81.9v7.7M109.1 84.8h1.7M110 83.9v1.8M191.6 80.3h1.7M191.6 91.8h1.7M192.4 90.9v1.8M196.8 80.2h1.8M199.4 88.8v7.7M234.4 88.8v7.7M240.5 80.3h1.8"/>
<path d="M240.5 91.8h1.8M241.4 90.9v1.8M199 177l3.2 3.3M211.2 177.2l-2.8 1.6-2.3 1.6M214.5 176l-1.6 .5M216.3 175.5a24.1 24.1 0 0 1 10.6 0M221.6 171.4v10.1M228.6 176l1.7 .5M232 177.2l2.8 1.6 2.3 1.6M244.2 177l-3.2 3.3M62.2 183h1.8M63.1 182.2v1.7"/>
<path d="M68.7 199.1h1.8M68.7 182.1h1.8M69.6 181.1v1.8M69.6 198.1v1.8M95.7 199.1h1.8M95.7 182.1h1.8M96.6 181.1v1.8M96.6 198.1v1.8M102.2 183h1.8M103.1 182.2v1.7M193.4 199.7h10.1M197.4 194.4a24.1 24.1 0 0 0 0 10.6"/>
<path d="M198.5 190.9l-.6 1.7M202.3 184.2l-1.6 2.2-1.6 2.9M203.5 181.5l1.2 1.3M204.7 181.5l-1.2 1.3M205.2 199.7h1.8M206 184.1l3.2 3.2M208.8 199.7h10.1M220.7 199.7h1.8M221.6 183.3v1.8M221.6 186.9v10.1M221.6 198.8v1.8M224.3 199.7h10.1"/>
<path d="M236.2 199.7h1.8M237.2 184.1l-3.2 3.2M238.5 181.5l1.2 1.3M239.7 181.5l-1.2 1.3M239.7 199.7h10.2M240.9 184.2l1.6 2.2 1.6 2.9M244.8 190.9l.5 1.7M245.8 194.4a25 25 0 0 1 0 10.6M197.9 206.7l.6 1.7M199.1 210.1l1.6 2.8 1.6 2.3M202.2 219.1l-3.2 3.2M203.5 216.5l1.2 1.3"/>
<path d="M204.7 216.5l-1.2 1.3M206.1 218.9l2.3 1.7 2.8 1.5M209.2 212l-3.2 3.3M221.6 202.4v10M221.6 214.2v1.8M221.6 217.8v10.1M234 212l3.2 3.3M237.1 218.9l-2.3 1.7-2.8 1.5M238.5 216.5l1.2 1.3M239.7 216.5l-1.2 1.3M241 219.1l3.2 3.2M244.1 210.1l-1.6 2.8-1.6 2.3"/>
<path d="M245.3 206.7l-.5 1.7M62.2 223h1.8M63.1 222.1v1.8M102.2 223h1.8M103.1 222.1v1.8M212.9 222.8l1.7 .6M216.3 223.8a25 25 0 0 0 10.6 0M230.3 222.8l-1.7 .6M203.6 319.2v7.8M220.2 317.8h1.8M220.2 315.1h1.8M221.1 314.2v1.8"/>
<path d="M221.1 316.9v1.8M226 317.8h1.7M226 315.1h1.7M226.8 314.2v1.8M226.8 316.9v1.8M238.6 319.2v7.8"/>
</g>
<!-- layer: FD_Dimensions -->
<g fill="none" stroke="#000" stroke-width=".3">
<path d="M186.1 37l25.3 7M204.5 25.4v52M208 27.5h7.9M219.4 25.4v8M222.9 27.5h13M232.4 27.5h3.5M239.4 25.3v8.1M239.4 27.5h2.5M241.9 25.3v8.1M242.3 34.8h10.9M245.4 27.5h8.7M251 38.3v38"/>
<path d="M66 55.8v12.4M83.5 59.9v9.7M84.5 59.9v9.7M115.8 58v15.1M173.7 51.4l18.6 22.2M191.8 41.4l20.2 5.7M192.9 45.4l-3.8 13.7M195 54.4l11.9 3.4M210.3 58.7l.4 .1M214 59.7l3.4 1M214.8 45l1.1 .3M215.4 42.9l-.8 2.7"/>
<path d="M216.4 43.2l-.7 2.7M219.2 46.2l3.4 .9M52.9 72.1h28.5M52.9 65.8h15.1M55 75.6v6.3M62.6 75.3h70.8M63.1 72.8h78.6M63.9 71.7h17.5M66 71.7v.4M66 75.6v3.5M68 63.7v6.7M71.4 62h8.6"/>
<path d="M71.5 65.8h8.5M77.5 63.8h3.5M83 73.2v32.8M83.5 62h1M84.5 63.8h2M86.5 61.7v7.9M88 62h3.5M88 73.2v32.8M90 63.8h8.7M100.1 76.6h17.8M107.6 79.1h16.2M115.8 76.6v7.2"/>
<path d="M121.7 67v8.6M121.7 79.1v2.5M131.3 68.3v3.5M131.3 75.3v7.5M139.6 76.3v5.6M168 64.4l28.3 7.8M176 79.8h18.8M178.1 72.8v3.5M178.1 79.8v9M186.1 61.9l20.3 5.6M186.4 67.8v11M194.5 76.3l3.2 3.9"/>
<path d="M199.7 73.2l5.4 1.5M200.2 71.1l-.6 2.2M205.4 76.1h-.7M205.7 72.6l-.7 2.2M207.8 67.7a12.5 12.5 0 0 0-15.8 12.1M208.4 75.6l3.4 .9M211 69.1l2.7 2.3M232.6 75l-23.7 .9M243.5 79.8h9.7M251 76.6v3.5M46.9 96.7h13.8M52.9 85.3h88.8"/>
<path d="M60.5 84.9v45.7M62.6 82.8h70.8M64.2 88.2v18.5M64.2 96.7h7.5M71.7 88.2v10.6M72 87.4v35.8M73 85.9v29.9M75.2 96.7h3.5M77.2 94.9h3.5M84.2 83.7v13.3M84.2 94.9h2.5M86.7 83.7v13.3"/>
<path d="M90.2 94.9h3.5M98 85.9v29.9M99 87.4v35.8M100.1 83.8h17.8M101.5 98.9h5.5M107.6 81.6h16.2M110.5 84.9v45.7M115.8 87.3v3.5M121.7 85.1v3.5M131.3 86.3v3.5M176 88.8h21.3M178.1 92.3v3.5"/>
<path d="M184.3 89.8h10.5M184.3 82.3h10.5M186.4 82.3v7.5M186.4 93.3v3.5M191.9 93.9v15.8M192.5 83.3l1.4 3.2M195.7 95.1v14.6M196.9 84.4v31M203.2 95.1v8.2M205.9 94.4v13.9M206.9 92.9v8.3M210.4 99.1h18"/>
<path d="M231.9 92.9v8.3M232.9 94.4v13.9M234 83.5h19.1M234 90.8h19.1M236.9 84.4v31M251 83.5v7.3M251 94.3v15.1M44.3 104.6h12.7M60.5 104.6h3.7M67.7 104.6h3.5M76 103.9h3.5M76.5 113.7h18"/>
<path d="M83 103.9h5M91.5 103.9h3.5M175.8 107.7h12.6M176.4 101.2h15.8M191.9 107.7h3.8M195.7 101.2h7.5M199.2 107.7h3.5M200.4 113.3h33M206.7 101.2h3.5M209.4 106.2h20M64 128.5h43M75.5 121.1h20"/>
<path d="M58.1 158v23M68.1 158v21.9M41.9 178.1h24.1M44 165.9v8.6M44 178.1v2.5M47 170h7.6M51.6 170h3.5M58.1 170h.5M58.6 167.9v13.1M58.6 170h4.5M61.6 164h43M61.6 160.1h3"/>
<path d="M62.1 170h3.5M63.1 167.9v13.1M66.6 170h8.6M71.6 174.3h23M80.1 178.1h55.4M98.1 172.3v7.6M108.1 161.9v19.1M116.5 171v3.5M116.5 178.1v3M119.7 174.1v3.6M127 178.6v3.5M133.4 171v3.5"/>
<path d="M133.4 178.1v7.6M169.1 174.7h30.4M171.2 178.2v43M204.1 165.3v14.8M207.6 167.4h28M239.1 165.3v14.8M245.4 176.4l-3.8 3.3M259.3 164.7l-11.2 9.5M32.7 187h61.8M34.8 190.5v20M41.9 180.6h25.6M41.9 188h26.6"/>
<path d="M44 184v3.5M44 191.5v18.1M53.8 184v13M80.1 181.1h41.7M85.8 188h43.3M93.2 185.7h42.3M116.5 184.6v12.7M119.7 181.1v6.9M119.7 191.5v15.1M127 185.7v2.3M127 191.5v12.9M133.4 189.1v15.1"/>
<path d="M177.3 182.2h24.7M179.4 185.7v28M185 183.7h21M187.1 187.2v20M189.8 199.6h3.6M196.8 199.6l49.5 .1M228.3 182.1h3.5M235.4 182.1l7.4 .1M246.3 182.2l21.6 .2M249.9 199.7h25.1M32.7 214h61.8M35 217.6v6.9"/>
<path d="M41.9 213h26.6M51.7 200.6h15.8M69.6 216.2v35.6M70.6 215.1v29.8M95.6 215.1v29.8M96.6 216.2v35.6M177.3 217.2h24.7M185 210.7h21M204.1 219.3v17M241.2 217.2h17.4M256.5 210.2v3.5M256.5 217.2v7.5"/>
<path d="M32.9 228h28.1M73.1 227.9v10.4M76.6 236.2h13M93.1 227.9v10.4M108.1 225.1v26.7M169.1 224.7h30.4M182.1 234.2h11M196.6 221.8v14.5M196.6 234.2h7.5M207.6 234.2h3.5M243.7 224.7h14.9M256.5 228.2v11"/>
<path d="M73.1 249.7h20M74.1 242.8h18M100.1 249.7h4.5M191.8 292.1v17.8M189.7 319.6h21M189.7 313.4h21M191.8 313.4v6.2M205.8 302.9h3.5M212.8 300.8v10.5M212.8 302.9h2.5M213.4 309.4h3.5M215.3 300.8v10.5"/>
<path d="M218.9 302.9h15.3M220.3 307.3v5.7M220.3 319.9v22.4M220.3 309.4h1.5M221.8 307.3v5.7M221.8 319.9v14.9M225.3 309.4h12.7M226.1 319.9v14.9M227.6 319.9v22.6M228.9 318.6h30.8M257.6 307.4v3.5M257.6 314.4v4.2"/>
<path d="M191.8 323v3.5M196.1 322.3v20.3M212.8 321.6v21M214.8 332.7h3.5M215.3 321.6v20.7M221.8 332.7h4.3M229.6 332.7h15.4M246.1 322.3v20.2M257.6 322.1v3.5M199.6 340.5h9.7M208.3 340.2h3.6M215.3 340.2h5"/>
<path d="M223.9 340.2h3.5M231.1 340.4h11.5"/>
</g>
<g fill="#000" stroke="#000" stroke-width=".3">
<path d="M204.5 27.5l3.5-.6v1.2zM215.9 26.9l3.5 .6-3.5 .6zM219.4 27.5l3.5-.6v1.2zM235.9 26.9l3.5 .6-3.5 .6zM235.9 26.9l3.5 .6-3.5 .5zM241.9 27.5l3.5-.6v1.1zM251 34.8l.6 3.5h-1.1zM188.5 58.9l1.2 .3-1.5 3.3zM193.8 42l-.3 3.5-1.2-.3zM207.1 57.2l3.2 1.5-3.5-.4zM211.6 43.5l3.2 1.5-3.5-.4zM210.7 58.8l3.5 .4-.3 1.1z"/>
<path d="M215.9 45.3l3.5 .3-.3 1.2zM55 72.1l.5 3.5h-1.1zM66 72.1l.6 3.5h-1.2zM65.4 68.2h1.2l-.6 3.5zM68 65.8l3.5-.6v1.2zM80 61.4l3.5 .6-3.5 .6zM80 65.2l3.5 .6-3.5 .6zM81 63.2l3.5 .6-3.5 .6zM84.5 62l3.5-.6v1.2zM86.5 63.8l3.5-.6v1.2zM115.2 73.1h1.2l-.6 3.5zM121.1 75.6h1.2l-.6 3.5z"/>
<path d="M130.7 71.8h1.2l-.6 3.5zM139.6 72.8l.6 3.5h-1.2zM177.6 76.3h1.1l-.6 3.5zM185.9 78.8h1.1l-.6 3.5zM191.8 74l.9-.7 1.8 3zM196.4 71.7l3.3 1.5-3.6-.4zM205.1 74.7l3.5 .3-.3 1.2zM205.4 76.1l3.5-.7 .1 1.1zM207.8 67.8l3.4 .8-.4 1.1zM250.5 76.3h1.1l-.6 3.5zM54.4 81.9h1.1l-.5 3.4zM60.7 96.1l3.5 .6-3.5 .6z"/>
<path d="M71.7 96.7l3.5-.6v1.2zM80.7 94.3l3.5 .6-3.5 .6zM86.7 94.9l3.5-.6v1.2zM98 98.9l3.5-.6v1.2zM107 98.3l3.5 .6-3.5 .6zM115.8 83.8l.6 3.5h-1.2zM121.7 81.6l.6 3.5h-1.2zM131.3 82.8l.6 3.5h-1.2zM139 81.9h1.2l-.6 3.4zM178.1 88.8l.6 3.5h-1.1zM186.4 89.8l.6 3.5h-1.1zM192 79.8l1 3.4-1.1 .2z"/>
<path d="M206.9 99.1l3.5-.6v1.2zM228.4 98.5l3.5 .6-3.5 .6zM250.4 80.1h1.2l-.6 3.4zM251 90.8l.6 3.5h-1.2zM57 104.1l3.5 .5-3.5 .6zM64.2 104.6l3.5-.5v1.1zM73 113.7l3.5-.6v1.2zM79.5 103.3l3.5 .6-3.5 .6zM88 103.9l3.5-.6v1.2zM94.5 113.1l3.5 .6-3.5 .6zM188.4 107.1l3.5 .6-3.5 .5zM192.2 100.6l3.5 .6-3.5 .6z"/>
<path d="M195.7 107.7l3.5-.6v1.1zM196.9 113.3l3.5-.6v1.2zM203.2 101.2l3.5-.6v1.2zM205.9 106.2l3.5-.6v1.1zM229.4 105.6l3.5 .6-3.5 .5zM233.4 112.7l3.5 .6-3.5 .6zM60.5 128.5l3.5-.6v1.2zM72 121.1l3.5-.6v1.1zM95.5 120.5l3.5 .6-3.5 .5zM107 127.9l3.5 .6-3.5 .6zM58.1 160.1l3.5-.6v1.1zM64.6 159.5l3.5 .6-3.5 .5z"/>
<path d="M43.4 174.5h1.2l-.6 3.6zM54.6 169.4l3.5 .6-3.5 .6zM55.1 169.4l3.5 .6-3.5 .6zM58.1 164l3.5-.6v1.2zM58.6 170l3.5-.6v1.2zM63.1 170l3.5-.6v1.2zM68.1 174.3l3.5-.5v1.1zM94.6 173.8l3.5 .5-3.5 .6zM104.6 163.4l3.5 .6-3.5 .6zM116 174.5h1.1l-.6 3.6zM119.1 177.7h1.2l-.6 3.4zM132.8 174.5h1.1l-.5 3.6z"/>
<path d="M171.2 174.7l.6 3.5h-1.2zM204.1 167.4l3.5-.6v1.2zM235.6 166.8l3.5 .6-3.5 .6zM247.7 173.7l.8 .9-3.1 1.8zM34.8 187l.6 3.5h-1.2zM44 180.6l.6 3.4h-1.2zM44 188l.6 3.5h-1.2zM53.8 180.6l.6 3.4h-1.2zM53.2 197h1.2l-.6 3.6zM116.5 181.1l.6 3.5h-1.1zM119.7 188l.6 3.5h-1.2zM126.4 182.1h1.2l-.6 3.6z"/>
<path d="M127 188l.6 3.5h-1.2zM133.4 185.7l.5 3.4h-1.1zM179.4 182.2l.6 3.5h-1.2zM187.1 183.7l.6 3.5h-1.2zM193.4 199.1l3.4 .5-3.4 .6zM231.9 181.5l3.5 .6-3.6 .6zM242.8 182.2l3.6-.5-.1 1.1zM246.3 199.7l3.6-.6v1.2zM34.2 210.5h1.2l-.6 3.5zM35 214l.6 3.6h-1.2zM43.4 209.6h1.2l-.6 3.4zM178.8 213.7h1.2l-.6 3.5z"/>
<path d="M186.5 207.2h1.2l-.6 3.5zM255.9 213.7h1.1l-.5 3.5zM34.4 224.5h1.2l-.6 3.5zM73.1 236.2l3.5-.6v1.2zM89.6 235.6l3.5 .6-3.5 .6zM170.6 221.2h1.2l-.6 3.5zM193.1 233.6l3.5 .6-3.5 .6zM204.1 234.2l3.5-.6v1.2zM256.5 224.7l.5 3.5h-1.1zM69.6 249.7l3.5-.6v1.2zM70.6 242.8l3.5-.6v1.2zM92.1 242.2l3.5 .6-3.5 .6z"/>
<path d="M93.1 249.1l3.5 .6-3.5 .6zM96.6 249.7l3.5-.6v1.2zM104.6 249.1l3.5 .6-3.5 .6zM191.2 309.9h1.2l-.6 3.5zM209.3 302.3l3.5 .6-3.5 .6zM216.9 308.8l3.4 .6-3.4 .6zM215.3 302.9l3.6-.6v1.2zM221.8 309.4l3.5-.6v1.2zM257 310.9h1.2l-.6 3.5zM191.8 319.6l.6 3.4h-1.2zM196.1 340.5l3.5-.6v1.2zM209.3 339.9l3.5 .6-3.5 .6z"/>
<path d="M211.9 339.6l3.4 .6-3.4 .6zM218.3 332.1l3.5 .6-3.5 .5zM220.3 340.2l3.6-.6v1.2zM226.1 332.7l3.5-.6v1.1zM227.6 340.4l3.5-.6v1.1zM242.6 339.8l3.5 .6-3.5 .5zM257.6 318.6l.6 3.5h-1.2z"/>
</g>
<g font-size="7">
<text x="166" y="393.7">LightFormsAssignment</text>
<text x="246.6" y="395.4">LF001</text>
</g>
<text font-size="5.7" x="110.9" y="380.7">Material Selection:</text>
<g font-size="4.9">
<text x="205.9" y="26.1">29.86</text>
<text x="226.8" y="26.1">40</text>
<text x="250.1" y="26">5</text>
<text x="187.6" y="36" transform="rotate(15 187.6 36)">2.17</text>
<text x="175.5" y="51.2" transform="rotate(50 175.5 51.2)">R10</text>
<text x="196.3" y="53.4" transform="rotate(16 196.3 53.4)">.74</text>
<text x="187.7" y="58.2" transform="rotate(-75 187.7 58.2)">Ø42.5</text>
<text x="54" y="64.3">31</text>
<text x="64.6" y="63.7" transform="rotate(-90 64.6 63.7)">.83</text>
<text x="72.6" y="60.6">2</text>
<text x="94.8" y="62.4">4</text>
<text x="169.2" y="63.3" transform="rotate(15 169.2 63.3)">11.27</text>
<text x="249.6" y="60" transform="rotate(-90 249.6 60)">90</text>
<text x="114.3" y="68.7" transform="rotate(-90 114.3 68.7)">14.5</text>
<text x="120.2" y="70.9" transform="rotate(-90 120.2 70.9)">5</text>
<text x="185" y="74.4" transform="rotate(-90 185 74.4)">15</text>
<text x="189.2" y="73.9" transform="rotate(-37 189.2 73.9)">105.52°</text>
<text x="221" y="74" transform="rotate(-2 221 74)">R1.5</text>
<text x="53.5" y="83.4" transform="rotate(-90 53.5 83.4)">26.5</text>
<text x="129.8" y="82" transform="rotate(-90 129.8 82)">15</text>
<text x="138.2" y="81.8" transform="rotate(-90 138.2 81.8)">25</text>
<text x="176.7" y="87.2" transform="rotate(-90 176.7 87.2)">18</text>
<text x="47.8" y="95.2">15</text>
<text x="84.1" y="93.4">5</text>
<text x="101.5" y="97.4">25</text>
<text x="177.3" y="99.7">15</text>
<text x="216.7" y="97.7">50</text>
<text x="45.5" y="103.2">7.5</text>
<text x="82.6" y="102.5">10</text>
<text x="176.9" y="106.2">7.5</text>
<text x="216.7" y="104.7">54</text>
<text x="82.8" y="112.2">50</text>
<text x="214.2" y="111.8">80</text>
<text x="249.6" y="108.5" transform="rotate(-90 249.6 108.5)">14.5</text>
<text x="82.8" y="119.6">54</text>
<text x="204" y="121.4">RIGHT VIEW</text>
<text x="81.2" y="127">100</text>
<text x="70.3" y="135.4">FRONT VIEW</text>
<text x="60.4" y="158.6">20</text>
<text x="78.9" y="162.6">100</text>
<text x="218.9" y="165.9">70</text>
<text x="42.6" y="169.8" transform="rotate(-90 42.6 169.8)">5</text>
<text x="47.9" y="168.6">1</text>
<text x="71.3" y="168.6">9</text>
<text x="80.4" y="172.9">60</text>
<text x="250.6" y="170.2" transform="rotate(-40 250.6 170.2)">R10</text>
<text x="257.4" y="180.8">Ø15</text>
<text x="52.3" y="193.2" transform="rotate(-90 52.3 193.2)">40</text>
<text x="115.1" y="196.1" transform="rotate(-90 115.1 196.1)">6.2</text>
<text x="33.3" y="203.2" transform="rotate(-90 33.3 203.2)">54</text>
<text x="42.6" y="203.2" transform="rotate(-90 42.6 203.2)">50</text>
<text x="125.5" y="203" transform="rotate(-90 125.5 203)">4.8</text>
<text x="131.9" y="203.3" transform="rotate(-90 131.9 203.3)">15.2</text>
<text x="169.7" y="203.9" transform="rotate(-90 169.7 203.9)">100</text>
<text x="177.9" y="202.4" transform="rotate(-90 177.9 202.4)">70</text>
<text x="185.6" y="199.9" transform="rotate(-90 185.6 199.9)">54</text>
<text x="257.7" y="198.2">Ø98.99</text>
<text x="118.2" y="205.7" transform="rotate(-90 118.2 205.7)">13.8</text>
<text x="33.5" y="223.7" transform="rotate(-90 33.5 223.7)">28</text>
<text x="183" y="232.7">15</text>
<text x="80.5" y="234.7">40</text>
<text x="255" y="238.3" transform="rotate(-90 255 238.3)">15</text>
<text x="80.4" y="241.3">50</text>
<text x="202.9" y="244.5">BOTTOM VIEW</text>
<text x="80.4" y="248.3">54</text>
<text x="99.7" y="248.2">23</text>
<text x="72.1" y="258.8">TOP VIEW</text>
<text x="190.3" y="305.5" transform="rotate(-90 190.3 305.5)">12.35</text>
<text x="223.5" y="301.4">5.12</text>
<text x="230.1" y="307.9">2.9</text>
<text x="256.2" y="319.8" transform="rotate(-90 256.2 319.8)">8.4</text>
<text x="234.3" y="331.2">8.64</text>
<text x="198.3" y="339">33.44</text>
<text x="215" y="338.8">10</text>
<text x="234.1" y="338.9">37</text>
<text x="207.4" y="350.4">BACK VIEW</text>
<text x="45" y="363.5">ISOMETRIC VIEW</text>
<text x="132" y="371.7">Scale 1:1</text>
<text x="166" y="371.7">Madhu Prakash 01-05-2026</text>
<text x="227" y="371.7">SELF</text>
<text x="261" y="371.7">01-05-2026</text>
<text x="166" y="381.7">Design Drawing</text>
<text x="227" y="381.7">Complete</text>
<text x="24.6" y="391">GENERAL TOLERANCES</text>
<text x="276.1" y="408.8">1/1</text>
</g>
<g font-size="3.5">
<text x="41.9" y="7.7">1</text>
<text x="86.6" y="7.7">2</text>
<text x="131.1" y="7.7">3</text>
<text x="175.7" y="7.7">4</text>
<text x="220.1" y="7.7">5</text>
<text x="264.6" y="7.7">6</text>
<text x="15" y="37.7">A</text>
<text x="289.5" y="37.7">A</text>
<text x="14.7" y="87.7">B</text>
<text x="289.2" y="87.7">B</text>
<text x="14.8" y="137.7">C</text>
<text x="289.3" y="137.7">C</text>
<text x="14.7" y="187.7">D</text>
<text x="289.2" y="187.7">D</text>
<text x="14.7" y="237.7">E</text>
<text x="289.2" y="237.7">E</text>
<text x="14.7" y="287.7">F</text>
<text x="289.2" y="287.7">F</text>
<text x="14.8" y="337.7">G</text>
<text x="289.3" y="337.7">G</text>
<text x="14.7" y="387.7">H</text>
<text x="111.1" y="385.8">Main Body: ABS(Matt White),</text>
<text x="289.2" y="387.7">H</text>
<text x="111.1" y="394.8">Frosted/Translucent</text>
<text x="111.1" y="390.3">Light Diffuser (The bottom ring):</text>
<text x="38.5" y="401.7">Radial: ±0.1 mm</text>
<text x="38.6" y="396.9">Linear: ±0.1 mm</text>
<text x="111.1" y="399.4">Polycarbonate, Base Feet:</text>
<text x="38.8" y="406.2">Angular: ±0.5°</text>
<text x="111.2" y="403.9">Silicone Rubber</text>
<text x="41.9" y="415.2">1</text>
<text x="86.6" y="415.2">2</text>
<text x="131.1" y="415.2">3</text>
<text x="175.7" y="415.2">4</text>
<text x="220.1" y="415.2">5</text>
<text x="264.6" y="415.2">6</text>
</g>
<g font-size="2.5">
<text x="108" y="366">Dept.</text>
<text x="132" y="366">Technical reference</text>
<text x="166" y="366">Created by</text>
<text x="227" y="366">Approved by</text>
<text x="166" y="376">Document type</text>
<text x="227" y="376">Document status</text>
<text x="166" y="386">Title</text>
<text x="227" y="386">DWG No.</text>
<text x="227" y="403">Rev.</text>
<text x="237" y="403">Date of issue</text>
<text x="273" y="403">Sheet</text>
</g>
</svg>
